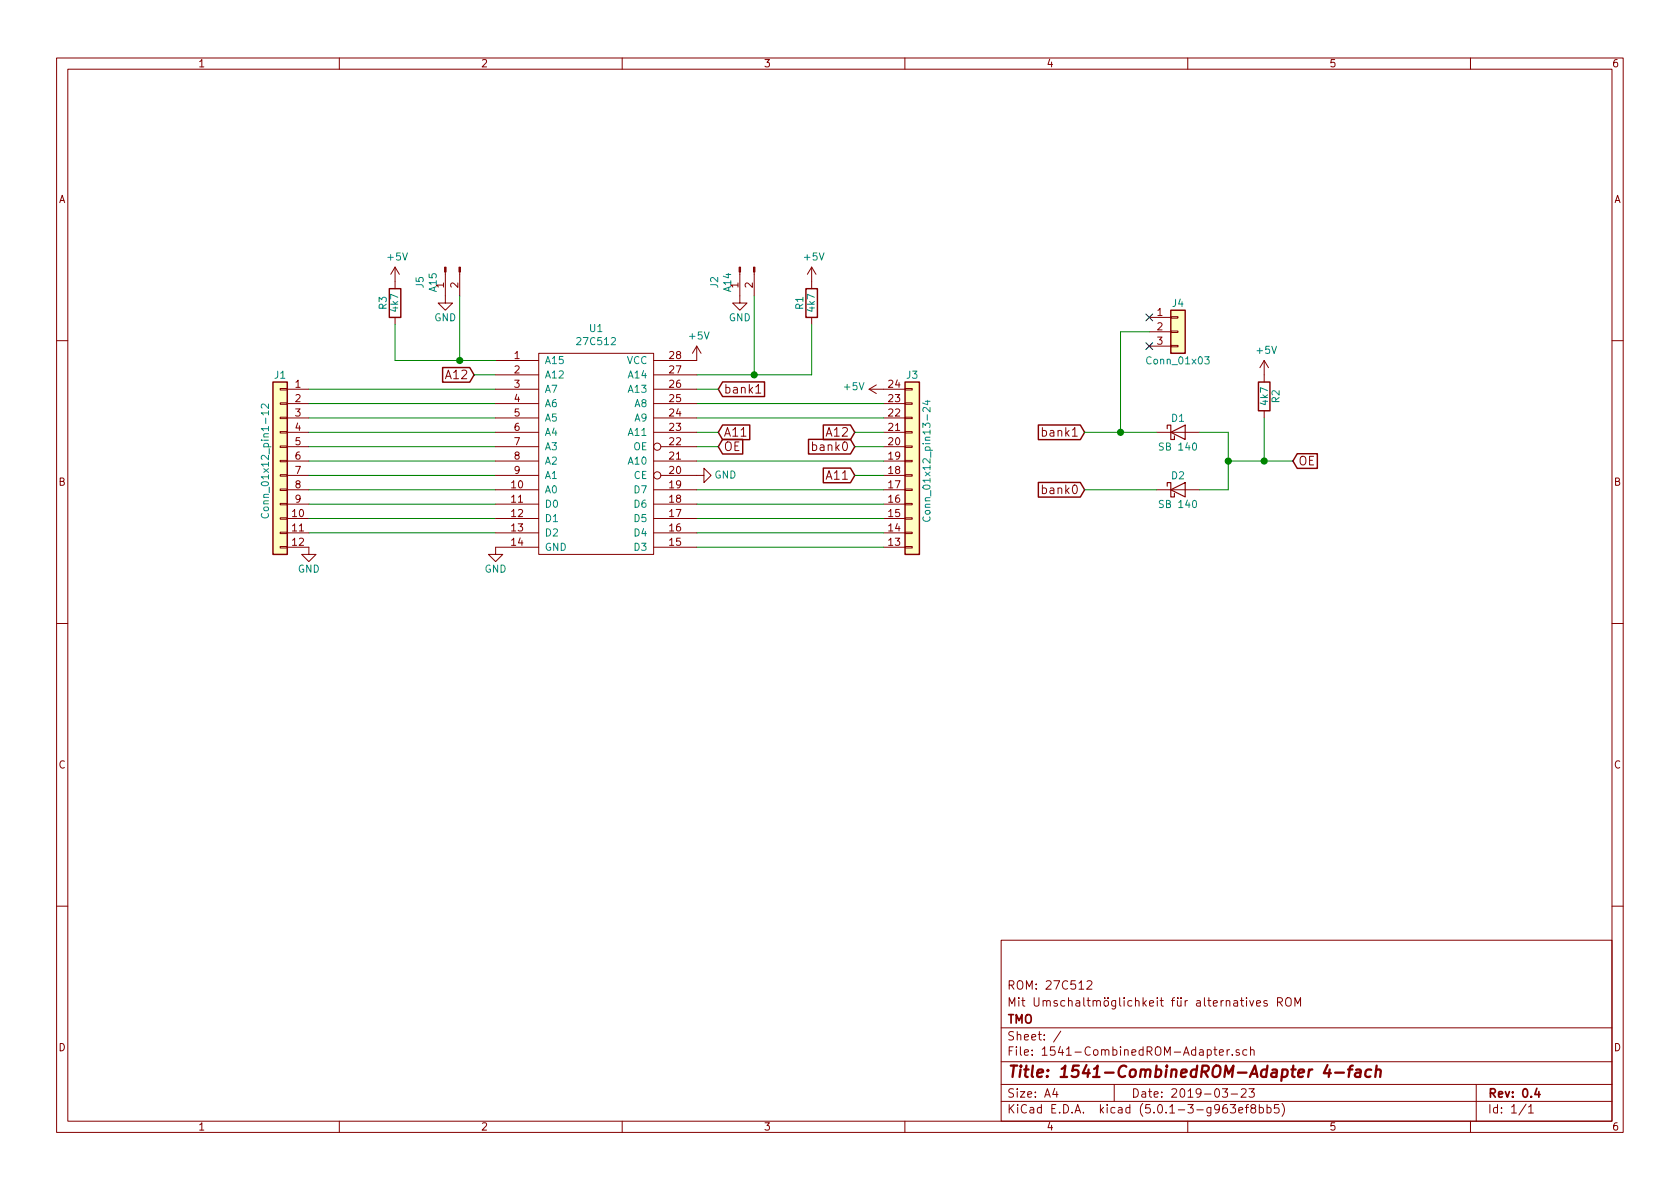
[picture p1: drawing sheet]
<svg xmlns="http://www.w3.org/2000/svg" width="297mm" height="210mm" viewBox="0 0 297 210" stroke-linecap="round" stroke-linejoin="round" font-family="sans-serif">
<g fill="none" stroke="#840000" stroke-width=".18">
<path d="M10 10.3h277v189.9h-277zM12 12.2h273v186.1h-273zM60 10.3v1.9M110 10.3v1.9M160 10.3v1.9M210 10.3v1.9M260 10.3v1.9M69.8 47.2v3.8M69.8 56.1v1.3M69.8 47.2l-.7 1.3M69.8 47.2l.8 1.3M78.7 48.1v5.5h1.3l-1.3 1.3-1.2-1.3h1.2"/>
<path d="M81.3 48.1v4.2M130.8 48.1v5.5h1.3l-1.3 1.3-1.3-1.3h1.3M133.3 48.1v4.2M143.5 47.2v3.8M143.5 56.1v1.3M143.5 47.2l-.8 1.3M143.5 47.2l.8 1.3M203.2 56.1h3.8M203.2 58.7h3.8M207 58.5h1.3v.3h-1.3zM207 56h1.3v.3h-1.3zM10 60.2h2"/>
<path d="M49.5 78.9h1.3v.2h-1.3zM49.5 76.3h1.3v.3h-1.3zM49.5 73.8h1.3v.2h-1.3zM49.5 71.2h1.3v.3h-1.3zM49.5 68.7h1.3v.3h-1.3zM50.8 76.4h3.8M50.8 79h3.8M50.8 73.9h3.8M50.8 71.4h3.8M50.8 68.8h3.8M87.6 76.4h7.6M87.6 79h7.6"/>
<path d="M87.6 73.9h7.6M87.6 71.4h7.6M87.6 68.8h7.6M87.6 63.7h7.6M87.6 66.3h7.6M95.2 62.5h20.4v35.5h-20.4zM115.6 76.4h7.6M115.6 73.9h7.6M115.6 71.4h7.6M115.6 68.8h7.6M115.6 66.3h7.6M116.8 79h6.4"/>
<path d="M123.2 61.2v2.5h-7.6M123.2 61.2l-.8 1.3M123.2 61.2l.8 1.3M133.6 68.4l.5-.4v1.5M133.6 69.5h.9M153.7 68.8h6.3M153.7 68.8l1.2 .8M154.9 68.1l-1.2 .7M156.2 76.4h3.8M156.2 79h3.8M156.2 73.9h3.8M156.2 71.4h3.8"/>
<path d="M160 78.9h1.3v.2h-1.3zM160 76.3h1.3v.3h-1.3zM160 73.8h1.3v.2h-1.3zM160 71.2h1.3v.3h-1.3zM160 68.7h1.3v.3h-1.3zM203.2 61.2h3.8M204.5 76.4h7.6M207 61.1h1.3v.2h-1.3zM223.5 63.7v3.9M223.5 72.6v1.3M223.5 63.7l-.7 1.3M223.5 63.7l.8 1.3"/>
<path d="M285 60.2h2M49.5 96.6h1.3v.3h-1.3zM49.5 94.1h1.3v.3h-1.3zM49.5 91.6h1.3v.2h-1.3zM49.5 89h1.3v.3h-1.3zM49.5 86.5h1.3v.2h-1.3zM49.5 83.9h1.3v.3h-1.3zM49.5 81.4h1.3v.3h-1.3zM50.8 96.8h3.8v1.2h1.3l-1.3 1.3-1.3-1.3h1.3M50.8 86.6h3.8M50.8 94.2h3.8M50.8 91.7h3.8"/>
<path d="M50.8 89.1h3.8M50.8 84.1h3.8M50.8 81.5h3.8M87.6 86.6h7.6M87.6 94.2h7.6M87.6 91.7h7.6M87.6 89.1h7.6M87.6 84.1h7.6M87.6 81.5h7.6M95.2 96.8h-7.6v1.2h1.3l-1.3 1.3-1.2-1.3h1.2M115.6 86.6h7.6M115.6 96.8h7.6"/>
<path d="M115.6 94.2h7.6M115.6 91.7h7.6M115.6 89.1h7.6M115.6 81.5h7.6M116.8 84.1h7.7v-1.3l1.2 1.3-1.2 1.2v-1.2M156.2 86.6h3.8M156.2 96.8h3.8M156.2 94.2h3.8M156.2 91.7h3.8M156.2 89.1h3.8M156.2 84.1h3.8M156.2 81.5h3.8"/>
<path d="M160 96.6h1.3v.3h-1.3zM160 94.1h1.3v.3h-1.3zM160 91.6h1.3v.2h-1.3zM160 89h1.3v.3h-1.3zM160 86.5h1.3v.2h-1.3zM160 83.9h1.3v.3h-1.3zM160 81.4h1.3v.3h-1.3zM204.5 86.6h7.6M10 110.3h2M285 110.3h2M10 160.2h2M177 166.3h108v32h-108z"/>
<path d="M192.2 173.6l.2-.2h.4l.2 .2 .1 .3-1 1h1M221 176.9l.3 1 .4-1M222.2 177.4l.7-.1-.1-.3-.4-.1-.2 .2v.7h.6M224 177a.37 .37 0 0 0-.6 .1l.1 .3 .5 .1 .1 .1-.2 .3-.5-.1M225.9 177.2l.7-.1 .1-.2v-.3l-.3-.2h-.5v1.5M226.2 177.2l.5 .7M227.4 176.7a.49 .49 0 0 1 .5-.3 .49 .49 0 0 1 .4 .5v.5a.5 .5 0 0 1-.5 .5 .5 .5 0 0 1-.5-.5zM229 177.9v-1.5l.4 1.1 .5-1.1v1.5M285 160.2h2M60 198.3v1.9M110 198.3v1.9M160 198.3v1.9"/>
<path d="M177 194.8h108M177 191.8h108M177 187.8h108M177 181.8h108M186.5 192.5l-.4 1h1M186.8 193v1M187.6 182.3l-1.3 2M197 191.8v3M210 198.3v1.9M214.6 185.6h.6M214.8 185.1v1.3l.4 .2M215.6 186.1l.7-.1v-.3l-.5-.1-.2 .2 .1 .7h.6"/>
<path d="M216.1 192.5h.9l-.4 .6 .4 .1v.7l-.2 .1-.7-.1M217 185.6v1M217.4 185.6l-.3 .1-.1 .2M217.5 195.3h1l-.5 .6 .4 .1v.7l-.2 .1-.7-.1M217.7 193.5h1.1M217.9 186.5v.1M219 196.3l.7-.1v-.3l-.4-.1-.3 .2 .1 .7h.6M219.1 185.7l-.4-.1-.2 .2 .1 .2 .5 .2v.3h-.6M219.5 192.7l.2-.2h.3l.3 .2v.3v.2l-.9 .8h.9M220.2 195.8h.6M220.4 185.7l-.4-.1-.3 .3 .1 .6 .2 .1 .4-.1M220.8 195.3l-.4 .1v.1v1.3"/>
<path d="M220.8 192.5h1l-.5 .6 .4 .1v.7l-.2 .1-.7-.1M221.1 185.7l.2-.1 .4 .1v.9M221.1 185.1v1.5M221.5 196l-.3-.3v-.2a.48 .48 0 0 1 .7-.1l.1 .2-.1 .3-.6 .1a.48 .48 0 0 0-.1 .7l.3 .1 .4-.1 .1-.4-.3-.3M222.7 195.9l.4-.1 .3 .3-.1 .6-.2 .1-.4-.1M222.7 195.3v1.5M224 195.9l.5-.1 .2 .3v.6l-.2 .1-.5-.1M224 195.3v1.5M226.1 195.3h-.7l-.1 .7 .2-.1 .5 .1 .2 .2-.1 .5-.2 .1-.6-.1M226.7 195.1a1.71 1.71 0 0 1 0 2.3M260 198.3v1.9M261 191.8v6.5"/>
<path d="M269.8 195.2l-1.2 2M270.3 195.8l.4-.5v1.5M270.3 196.8h.8"/>
<circle cx="116.2" cy="79" r=".63"/>
<circle cx="116.2" cy="84.1" r=".63"/>
</g>
<path d="M271.7 192.5l-.3 1h.9M272.1 193v1" fill="none" stroke="#840000" stroke-width=".3"/>
<path d="M234.7 188.3l-.6 1.5h1.2M235.1 189.1l-.2 1.3M236.1 189.7h1.5M238.4 189.1h.7M239.2 188.4l-.4 .1-.1 .2-.2 1.7M239.8 189.2h.7l.1 .2-.1 1M240.6 189.6l-.7 .1a.4 .4 0 0 0-.3 .3 .4 .4 0 0 0 .2 .4l.7-.1M242.4 189.2a.68 .68 0 0 0-.9 .3l-.1 .6 .1 .2 .2 .1 .6-.1M243.3 189.3a.52 .52 0 0 1 .8 .1l-.1 1M243.4 188.4l-.2 2" fill="none" stroke="#840000" stroke-width=".41"/>
<path d="M206.4 75.8v-.6h.6v2.5h.6v-.6M207 76.4l2.5-1.2v2.5zM206.4 86v-.7h.6v2.6h.6v-.7M207 86.6l2.5-1.3v2.6z" fill="none" stroke="#840000" stroke-width=".2"/>
<g fill="none" stroke="#840000" stroke-width=".25">
<path d="M68.8 51h2.1v5.1h-2.1zM142.5 51h2v5.1h-2zM207 54.9h2.5v7.6h-2.5zM48.3 67.6h2.5v30.4h-2.5zM78.3 65h4.8l.7 1.3-.7 1.3h-4.8zM127.8 75.2h4.8v2.5h-4.8l-.8-1.3zM127.8 77.7h3.5v2.6h-3.5l-.8-1.3zM127.8 67.5h7.4v2.6h-7.4l-.8-1.3zM143 77.7h7.4l.7 1.3-.7 1.3h-7.4zM145.6 75.2h4.8l.7 1.2-.7 1.3h-4.8zM160 67.6h2.6v30.4h-2.6zM183.6 75.2h7.4l.8 1.2-.8 1.3h-7.4z"/>
<path d="M222.5 67.6h2v5h-2zM145.6 82.8h4.8l.7 1.3-.7 1.3h-4.8zM183.6 85.3h7.4l.8 1.3-.8 1.3h-7.4zM229.4 80.2h3.5v2.6h-3.5l-.8-1.3z"/>
</g>
<g fill="#ffffc2" stroke="#ffffc2" stroke-width=".18">
<path d="M160 67.6h2.6v30.4h-2.6z"/>
<path d="M48.3 67.6h2.5v30.4h-2.5z"/>
<path d="M207 54.9h2.5v7.6h-2.5z"/>
</g>
<path d="M47.5 71.4v.8l-.7-.7-.2-.1-.3 .1-.1 .2 .1 .5M47.5 72.7v.7M163.6 71h.8M164 70.8v.8l-.9-.3M164.4 72.1v.7l-.7-.7h-.2l-.3 .2 .1 .5M213 63.1h.8l-.4 .5 .3 .1v.6l-.5 .1-.2-.2M46.3 90.8a.6 .6 0 0 0 .4 .8 .6 .6 0 0 0 .8-.5l-.2-.3M163.3 91.4a.6 .6 0 0 0 .4 .8 .6 .6 0 0 0 .7-.6l-.1-.2" fill="none" stroke="#008484" stroke-width=".18"/>
<g fill="none" stroke="#008400" stroke-width=".18">
<path d="M69.8 57.4v6.3h17.8M81.3 52.3v11.4M133.3 52.3v14M143.5 57.4v8.9h-20.3M203.2 58.7h-5.1v17.7M54.6 68.8h33M54.6 71.4h33M54.6 73.9h33M54.6 76.4h33M54.6 79h33M83.8 66.3h3.8M123.2 68.8h3.8"/>
<path d="M123.2 71.4h33M123.2 73.9h33M123.2 76.4h3.8M123.2 79h3.8M151.1 76.4h5.1M151.1 79h5.1M191.8 76.4h12.7M212.1 76.4h5.1v10.2h-5.1M223.5 73.9v7.6M54.6 94.2h33M54.6 91.7h33M54.6 89.1h33"/>
<path d="M54.6 86.6h33M54.6 81.5h33M54.6 84.1h33M123.2 96.8h33M123.2 94.2h33M123.2 91.7h33M123.2 89.1h33M123.2 86.6h33M123.2 81.5h33M151.1 84.1h5.1M191.8 86.6h12.7M217.2 81.5h11.4"/>
</g>
<g fill="#008400" stroke="#008400" stroke-width=".25">
<circle cx="217.2" cy="81.5" r=".51"/>
<circle cx="198.1" cy="76.4" r=".51"/>
<circle cx="223.5" cy="81.5" r=".51"/>
<circle cx="133.4" cy="66.3" r=".51"/>
<circle cx="81.3" cy="63.7" r=".51"/>
</g>
<path d="M202.6 55.5l1.2 1.2M203.8 55.5l-1.2 1.2M202.6 60.6l1.2 1.2M203.8 60.6l-1.2 1.2" fill="none" stroke="#000084" stroke-width=".18"/>
<g fill="#840000" stroke="#840000" stroke-width=".18">
<path d="M81.2 47.2h.2v.9h-.2z"/>
<path d="M78.6 47.2h.3v.9h-.3z"/>
<path d="M133.2 47.2h.3v.9h-.3z"/>
<path d="M130.7 47.2h.2v.9h-.2z"/>
</g>
<text font-size="2.8" fill="#840000" x="178" y="190.5">Title: 1541-CombinedROM-Adapter 4-fach</text>
<g font-size="2.1" fill="#840000">
<text x="79" y="67.1">A12</text>
<text x="127.9" y="69.6">bank1</text>
<text x="127.9" y="77.2">A11</text>
<text x="146.3" y="77.2">A12</text>
<text x="184.7" y="77.2">bank1</text>
<text x="127.9" y="79.8">OE</text>
<text x="144.1" y="79.8">bank0</text>
<text x="229.5" y="82.3">OE</text>
<text x="146.3" y="84.8">A11</text>
<text x="184.7" y="87.4">bank0</text>
<text x="178" y="178">Mit Umschaltmöglichkeit für alternatives ROM</text>
<text x="178" y="175">ROM: 27C512</text>
<text x="178" y="184">Sheet: /</text>
<text x="178" y="181">TMO</text>
<text x="178" y="186.7">File: 1541-CombinedROM-Adapter.sch</text>
<text x="178" y="196.9">KiCad E.D.A. kicad (5.0.1-3-g963ef8bb5)</text>
<text x="178" y="194.1">Size: A4</text>
<text x="200" y="194.1">Date: 2019-03-23</text>
<text x="263" y="194.1">Rev: 0.4</text>
<text x="263" y="196.9">Id: 1/1</text>
</g>
<g font-size="1.8" fill="#840000">
<text x="35" y="11.9">1</text>
<text x="85" y="11.9">2</text>
<text x="135" y="11.9">3</text>
<text x="185" y="11.9">4</text>
<text x="235" y="11.9">5</text>
<text x="285" y="11.9">6</text>
<text x="10.4" y="35.9">A</text>
<text x="285.4" y="35.9">A</text>
<text x="78.5" y="50.9" transform="rotate(-90 78.5 50.9)">1</text>
<text x="81" y="50.9" transform="rotate(-90 81 50.9)">2</text>
<text x="130.6" y="50.9" transform="rotate(-90 130.6 50.9)">1</text>
<text x="133.1" y="50.9" transform="rotate(-90 133.1 50.9)">2</text>
<text x="204.6" y="55.9">1</text>
<text x="204.6" y="58.4">2</text>
<text x="91" y="63.5">1</text>
<text x="118.4" y="63.5">28</text>
<text x="204.6" y="61">3</text>
<text x="52.2" y="68.6">1</text>
<text x="52.2" y="71.1">2</text>
<text x="91" y="66">2</text>
<text x="91" y="68.6">3</text>
<text x="91" y="71.1">4</text>
<text x="118.4" y="71.1">25</text>
<text x="118.4" y="68.6">26</text>
<text x="118.4" y="66">27</text>
<text x="157.1" y="71.1">23</text>
<text x="157.1" y="68.6">24</text>
<text x="52.2" y="73.7">3</text>
<text x="52.2" y="76.2">4</text>
<text x="91" y="73.7">5</text>
<text x="91" y="76.2">6</text>
<text x="118.4" y="76.2">23</text>
<text x="118.4" y="73.7">24</text>
<text x="157.1" y="76.2">21</text>
<text x="157.1" y="73.7">22</text>
<text x="52.2" y="78.7">5</text>
<text x="52.2" y="81.3">6</text>
<text x="52.2" y="83.8">7</text>
<text x="91" y="78.7">7</text>
<text x="91" y="81.3">8</text>
<text x="91" y="83.8">9</text>
<text x="118.4" y="83.8">20</text>
<text x="118.4" y="81.3">21</text>
<text x="118.4" y="78.7">22</text>
<text x="157.1" y="78.7">20</text>
<text x="157.1" y="83.8">18</text>
<text x="157.1" y="81.3">19</text>
<text x="10.4" y="85.9">B</text>
<text x="52.2" y="86.4">8</text>
<text x="52.2" y="88.9">9</text>
<text x="90.5" y="86.4">10</text>
<text x="90.5" y="88.9">11</text>
<text x="118.4" y="88.9">18</text>
<text x="118.4" y="86.4">19</text>
<text x="157.1" y="88.9">16</text>
<text x="157.1" y="86.4">17</text>
<text x="285.4" y="85.9">B</text>
<text x="51.7" y="91.4">10</text>
<text x="51.7" y="94">11</text>
<text x="90.5" y="91.4">12</text>
<text x="90.5" y="94">13</text>
<text x="118.4" y="94">16</text>
<text x="118.4" y="91.4">17</text>
<text x="157.1" y="94">14</text>
<text x="157.1" y="91.4">15</text>
<text x="51.7" y="96.5">12</text>
<text x="90.5" y="96.5">14</text>
<text x="118.4" y="96.5">15</text>
<text x="157.1" y="96.5">13</text>
<text x="10.4" y="135.9">C</text>
<text x="285.4" y="135.9">C</text>
<text x="10.4" y="185.9">D</text>
<text x="285.4" y="185.9">D</text>
<text x="35" y="199.9">1</text>
<text x="85" y="199.9">2</text>
<text x="135" y="199.9">3</text>
<text x="185" y="199.9">4</text>
<text x="235" y="199.9">5</text>
<text x="285" y="199.9">6</text>
</g>
<g font-size="1.8" fill="#008484">
<text x="68.6" y="46.1">+5V</text>
<text x="142.3" y="46.1">+5V</text>
<text x="74.9" y="50.9" transform="rotate(-90 74.9 50.9)">J5</text>
<text x="77.2" y="51.6" transform="rotate(-90 77.2 51.6)">A15</text>
<text x="127" y="50.9" transform="rotate(-90 127 50.9)">J2</text>
<text x="129.3" y="51.6" transform="rotate(-90 129.3 51.6)">A14</text>
<text x="68.4" y="54.7" transform="rotate(-90 68.4 54.7)">R3</text>
<text x="70.4" y="55.1" transform="rotate(-90 70.4 55.1)">4k7</text>
<text x="76.8" y="56.8">GND</text>
<text x="104.3" y="58.7">U1</text>
<text x="128.9" y="56.8">GND</text>
<text x="142" y="54.7" transform="rotate(-90 142 54.7)">R1</text>
<text x="144.1" y="55.1" transform="rotate(-90 144.1 55.1)">4k7</text>
<text x="207.3" y="54.3">J4</text>
<text x="96.3" y="64.4">A15</text>
<text x="102.3" y="61">27C512</text>
<text x="110.8" y="64.4">VCC</text>
<text x="122" y="60">+5V</text>
<text x="203.1" y="64.4">Conn_01x03</text>
<text x="222.3" y="62.6">+5V</text>
<text x="48.6" y="67">J1</text>
<text x="96.3" y="66.9">A12</text>
<text x="96.3" y="69.5">A7</text>
<text x="111.3" y="69.5">A13</text>
<text x="111.3" y="66.9">A14</text>
<text x="149.4" y="69">+5V</text>
<text x="160.3" y="67">J3</text>
<text x="224.2" y="71.6" transform="rotate(-90 224.2 71.6)">4k7</text>
<text x="226.2" y="71.2" transform="rotate(-90 226.2 71.2)">R2</text>
<text x="96.3" y="72">A6</text>
<text x="96.3" y="74.5">A5</text>
<text x="96.3" y="77.1">A4</text>
<text x="111.3" y="77.1">A11</text>
<text x="112.3" y="74.5">A9</text>
<text x="112.3" y="72">A8</text>
<text x="207.2" y="74.6">D1</text>
<text x="96.3" y="79.6">A3</text>
<text x="96.3" y="82.2">A2</text>
<text x="111.3" y="82.2">A10</text>
<text x="112" y="79.6">OE</text>
<text x="205.3" y="79.7">SB 140</text>
<text x="96.3" y="87.2">A0</text>
<text x="96.3" y="89.8">D0</text>
<text x="96.3" y="84.7">A1</text>
<text x="112.1" y="84.7">CE</text>
<text x="112.3" y="89.8">D6</text>
<text x="112.3" y="87.2">D7</text>
<text x="126.3" y="84.6">GND</text>
<text x="205.3" y="89.8">SB 140</text>
<text x="207.2" y="84.8">D2</text>
<text x="47.5" y="90.3" transform="rotate(-90 47.5 90.3)">Conn_01x12_pin1-12</text>
<text x="96.3" y="92.3">D1</text>
<text x="96.3" y="94.9">D2</text>
<text x="112.3" y="94.9">D4</text>
<text x="112.3" y="92.3">D5</text>
<text x="164.5" y="90.8" transform="rotate(-90 164.5 90.8)">Conn_01x12_pin13-24</text>
<text x="52.7" y="101.3">GND</text>
<text x="85.7" y="101.3">GND</text>
<text x="96.3" y="97.4">GND</text>
<text x="112.3" y="97.4">D3</text>
</g>
</svg>
